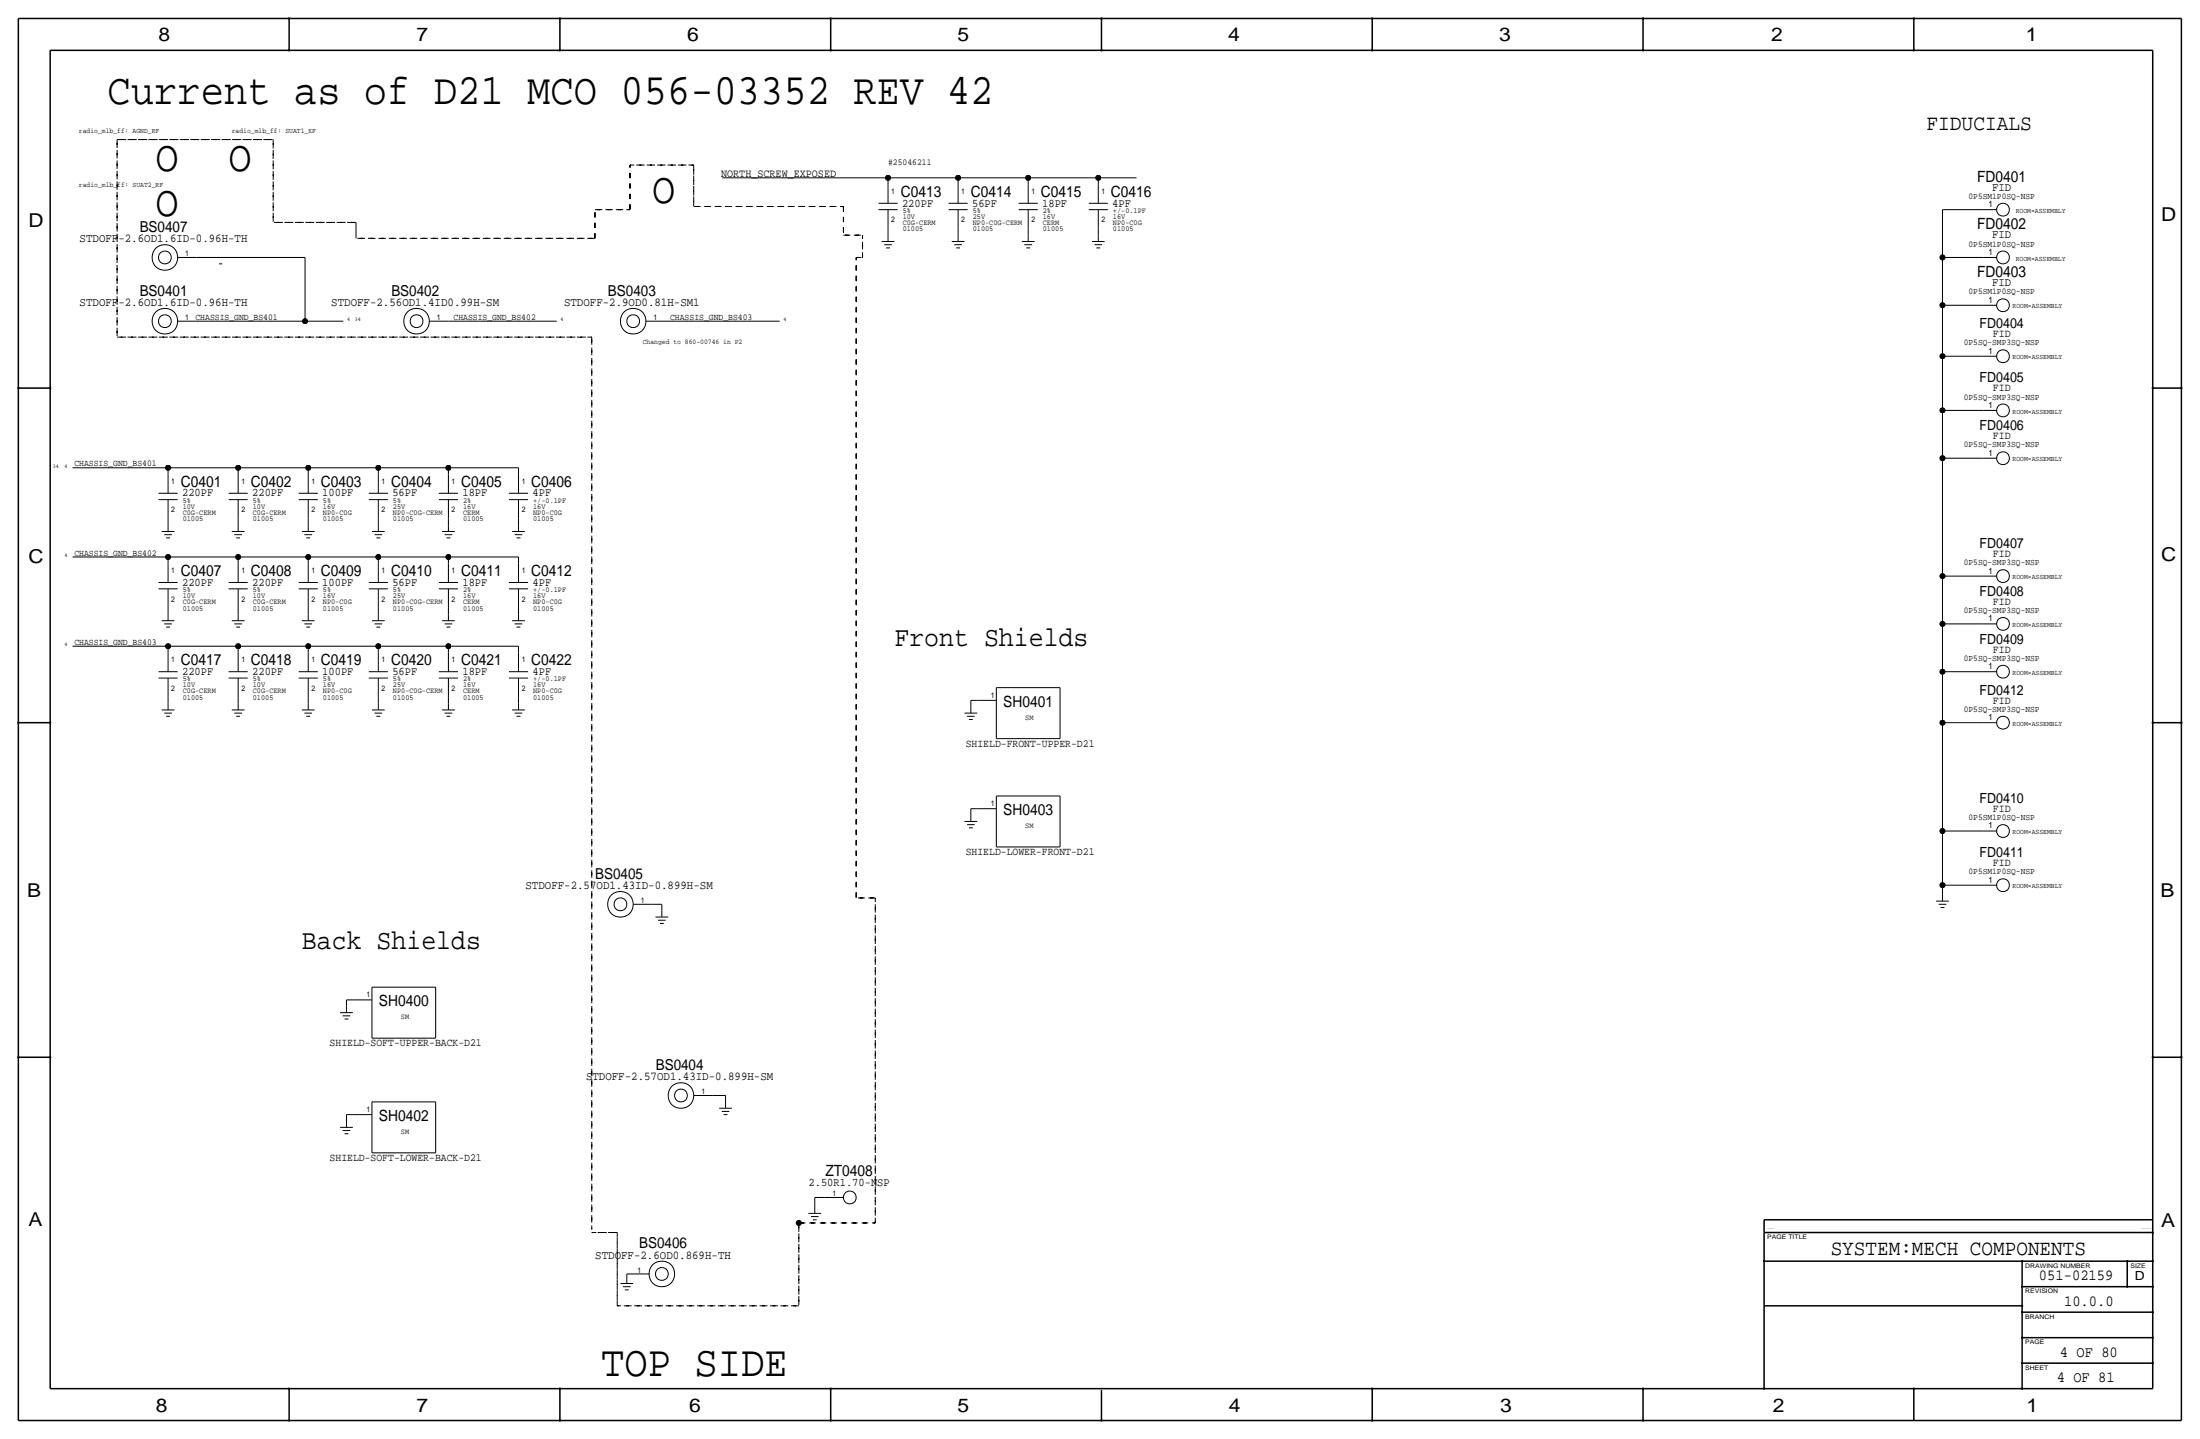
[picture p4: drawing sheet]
<svg xmlns="http://www.w3.org/2000/svg" width="877mm" height="574mm" viewBox="0 0 877 574" stroke-linecap="round" stroke-linejoin="round" font-family="sans-serif">
<g fill="none" stroke="#000" stroke-width=".4">
<path d="M288 70.9h66zM354 70.9v2.5zM354 73.4v7.6zM354 70.9h28zM382 70.9h27.9zM382 70.9v2.5zM382 73.4v7.6zM409.9 70.9v2.5zM409.9 73.4v7.6zM409.9 70.9h27.9zM437.8 70.9h15.3zM437.8 70.9v2.5z"/>
<path d="M437.8 73.4v7.6zM141.9 88.6v6.4zM350.2 81h7.6zM350.2 83.6h7.6zM351.5 96.3h5.1zM352.5 97.5h3zM353.3 98.8h1.5zM354 91.2v2.5zM354 83.6v7.6zM354 93.7v2.6zM378.2 81h7.6zM378.2 83.6h7.6z"/>
<path d="M379.4 96.3h5.1zM380.4 97.5h3.1zM381.2 98.8h1.5zM382 91.2v2.5zM382 93.7v2.6zM382 83.6v7.6zM406.1 83.6h7.6zM406.1 81h7.6zM407.4 96.3h5zM408.4 97.5h3zM409.1 98.8h1.6zM409.9 91.2v2.5z"/>
<path d="M409.9 83.6v7.6zM409.9 93.7v2.6zM434 83.6h7.7zM434 81h7.7zM435.3 96.3h5.1zM436.3 97.5h3.1zM437.1 98.8h1.5zM437.8 91.2v2.5zM437.8 93.7v2.6zM437.8 83.6v7.6zM774.4 83.6v19zM774.4 83.6h16.5z"/>
<path d="M790.9 83.6h5.1zM70.8 102.6h7.6zM78.4 102.6h43.2zM87.3 105.2h1.3zM121.6 102.6v25.4zM774.4 102.6v19.1zM774.4 102.6h16.5zM790.9 102.6h5.1zM70.8 128h7.6zM78.4 128h43.2zM121.6 128h15.3zM171.1 128h7.7z"/>
<path d="M178.8 128h43.1zM257.5 128h7.6zM265.1 128h45.7zM774.4 121.7v20.3zM774.4 121.7h16.5zM790.9 121.7h5.1zM774.4 142v21.6zM774.4 142h16.5zM790.9 142h5.1zM774.4 163.6v19zM774.4 163.6h16.5zM790.9 163.6h5.1z"/>
<path d="M28.9 186.4h38.1zM63.2 199.1h7.6zM63.2 196.6h7.6zM67 186.4h27.9zM67 186.4v2.6zM67 189v7.6zM67 199.1v7.7zM91.1 196.6h7.7zM91.1 199.1h7.7zM94.9 186.4h28zM94.9 186.4v2.6zM94.9 189v7.6z"/>
<path d="M94.9 199.1v7.7zM119.1 199.1h7.6zM119.1 196.6h7.6zM122.9 186.4h27.9zM122.9 186.4v2.6zM122.9 189v7.6zM122.9 199.1v7.7zM147 196.6h7.6zM147 199.1h7.6zM150.8 186.4h28zM150.8 186.4v2.6zM150.8 189v7.6z"/>
<path d="M150.8 199.1v7.7zM175 196.6h7.6zM175 199.1h7.6zM178.8 186.4h27.9zM178.8 186.4v2.6zM178.8 189v7.6zM178.8 199.1v7.7zM202.9 196.6h7.6zM202.9 199.1h7.6zM206.7 186.4v2.6zM206.7 189v7.6zM206.7 199.1v7.7z"/>
<path d="M774.4 182.6v47zM774.4 182.6h16.5zM790.9 182.6h5.1zM64.5 211.8h5zM65.5 213.1h3zM66.2 214.4h1.6zM67 206.8v2.5zM67 209.3v2.5zM92.4 211.8h5.1zM93.4 213.1h3.1zM94.2 214.4h1.5zM94.9 206.8v2.5z"/>
<path d="M94.9 209.3v2.5zM120.3 211.8h5.1zM121.4 213.1h3zM122.1 214.4h1.5zM122.9 206.8v2.5zM122.9 209.3v2.5zM148.3 211.8h5.1zM149.3 213.1h3zM150.1 214.4h1.5zM150.8 206.8v2.5zM150.8 209.3v2.5zM176.2 211.8h5.1z"/>
<path d="M177.2 213.1h3.1zM178 214.4h1.5zM178.8 206.8v2.5zM178.8 209.3v2.5zM204.2 211.8h5zM205.2 213.1h3zM205.9 214.4h1.6zM206.7 206.8v2.5zM206.7 209.3v2.5zM28.9 222h38.1zM63.2 234.7h7.6zM63.2 232.2h7.6z"/>
<path d="M67 222h27.9zM67 222v2.5zM67 224.5v7.7zM67 234.7v7.6zM91.1 232.2h7.7zM91.1 234.7h7.7zM94.9 222h28zM94.9 222v2.5zM94.9 224.5v7.7zM94.9 234.7v7.6zM119.1 234.7h7.6zM119.1 232.2h7.6z"/>
<path d="M122.9 222h27.9zM122.9 222v2.5zM122.9 224.5v7.7zM122.9 234.7v7.6zM147 232.2h7.6zM147 234.7h7.6zM150.8 222h28zM150.8 222v2.5zM150.8 224.5v7.7zM150.8 234.7v7.6zM175 232.2h7.6zM175 234.7h7.6z"/>
<path d="M178.8 222h27.9zM178.8 222v2.5zM178.8 224.5v7.7zM178.8 234.7v7.6zM202.9 232.2h7.6zM202.9 234.7h7.6zM206.7 222v2.5zM206.7 224.5v7.7zM206.7 234.7v7.6zM774.4 229.6v19.1zM774.4 229.6h16.5zM790.9 229.6h5.1z"/>
<path d="M28.9 257.6h38.1zM64.5 247.4h5zM65.5 248.7h3zM66.2 249.9h1.6zM67 242.3v2.6zM67 257.6h27.9zM67 257.6v2.5zM67 244.9v2.5zM92.4 247.4h5.1zM93.4 248.7h3.1zM94.2 249.9h1.5zM94.9 242.3v2.6z"/>
<path d="M94.9 257.6h28zM94.9 257.6v2.5zM94.9 244.9v2.5zM120.3 247.4h5.1zM121.4 248.7h3zM122.1 249.9h1.5zM122.9 242.3v2.6zM122.9 257.6h27.9zM122.9 257.6v2.5zM122.9 244.9v2.5zM148.3 247.4h5.1zM149.3 248.7h3z"/>
<path d="M150.1 249.9h1.5zM150.8 242.3v2.6zM150.8 257.6h28zM150.8 257.6v2.5zM150.8 244.9v2.5zM176.2 247.4h5.1zM177.2 248.7h3.1zM178 249.9h1.5zM178.8 257.6h27.9zM178.8 242.3v2.6zM178.8 257.6v2.5zM178.8 244.9v2.5z"/>
<path d="M204.2 247.4h5zM205.2 248.7h3zM205.9 249.9h1.6zM206.7 242.3v2.6zM206.7 257.6v2.5zM206.7 244.9v2.5zM774.4 248.7v19zM774.4 248.7h16.5zM790.9 248.7h5.1zM63.2 270.3h7.6zM63.2 267.7h7.6zM67 277.9v2.5z"/>
<path d="M67 260.1v7.6zM67 270.3v7.6zM91.1 267.7h7.7zM91.1 270.3h7.7zM94.9 277.9v2.5zM94.9 260.1v7.6zM94.9 270.3v7.6zM119.1 270.3h7.6zM119.1 267.7h7.6zM122.9 277.9v2.5zM122.9 260.1v7.6zM122.9 270.3v7.6z"/>
<path d="M147 267.7h7.6zM147 270.3h7.6zM150.8 277.9v2.5zM150.8 260.1v7.6zM150.8 270.3v7.6zM175 267.7h7.6zM175 270.3h7.6zM178.8 277.9v2.5zM178.8 260.1v7.6zM178.8 270.3v7.6zM202.9 267.7h7.6zM202.9 270.3h7.6z"/>
<path d="M206.7 277.9v2.5zM206.7 260.1v7.6zM206.7 270.3v7.6zM387 279.1h2.6zM387 279.1v2.6zM389.6 279.1h7.6zM397.2 274.1h25.4zM397.2 274.1v20.3zM422.6 274.1v20.3zM774.4 267.7v20.3zM774.4 267.7h16.5zM790.9 267.7h5.1z"/>
<path d="M64.5 283h5zM65.5 284.2h3zM66.2 285.5h1.6zM67 280.4v2.6zM92.4 283h5.1zM93.4 284.2h3.1zM94.2 285.5h1.5zM94.9 280.4v2.6zM120.3 283h5.1zM121.4 284.2h3zM122.1 285.5h1.5zM122.9 280.4v2.6z"/>
<path d="M148.3 283h5.1zM149.3 284.2h3zM150.1 285.5h1.5zM150.8 280.4v2.6zM176.2 283h5.1zM177.2 284.2h3.1zM178 285.5h1.5zM178.8 280.4v2.6zM204.2 283h5zM205.2 284.2h3zM205.9 285.5h1.6zM206.7 280.4v2.6z"/>
<path d="M384.5 284.2h5.1zM385.5 285.5h3.1zM386.3 286.8h1.5zM387 281.7v2.5zM397.2 294.4h25.4zM774.4 288v43.2zM774.4 288h16.5zM790.9 288h5.1zM397.2 317.2h25.4zM397.2 317.2v20.4zM422.6 317.2v20.4zM384.5 327.4h5.1z"/>
<path d="M385.5 328.7h3.1zM386.3 329.9h1.5zM387 322.3v2.6zM387 322.3h2.6zM387 324.9v2.5zM389.6 322.3h7.6zM397.2 337.6h25.4zM774.4 331.2v21.6zM774.4 331.2h16.5zM790.9 331.2h5.1zM771.9 359.2h5zM774.4 352.8v3.8z"/>
<path d="M774.4 356.6v2.6zM774.4 352.8h16.5zM790.9 352.8h5.1zM252.4 360.4h7.6zM260 360.4h3.9zM261.3 365.5h5.1zM262.3 366.8h3.1zM263.1 368h1.5zM263.9 360.4v2.6zM263.9 363v2.5zM772.9 360.4h3zM773.6 361.7h1.6z"/>
<path d="M138.1 398.5h2.6zM138.1 398.5v2.6zM140.7 398.5h7.6zM148.3 393.4h25.4zM148.3 393.4v20.4zM173.7 393.4v20.4zM135.6 403.6h5.1zM136.6 404.9h3zM137.4 406.1h1.5zM138.1 401.1v2.5zM148.3 413.8h25.4zM148.3 439.2h25.4z"/>
<path d="M148.3 439.2v20.3zM173.7 439.2v20.3zM276.6 436.6h7.6zM284.2 436.6h5.1zM289.3 436.6v2.6zM289.3 439.2v2.5zM135.6 449.3h5.1zM136.6 450.6h3zM137.4 451.9h1.5zM138.1 444.2h2.6zM138.1 444.2v2.6zM138.1 446.8v2.5z"/>
<path d="M140.7 444.2h7.6zM148.3 459.5h25.4zM286.7 441.7h5.1zM287.7 443h3.1zM288.5 444.2h1.5zM324.8 477.3h3.8zM324.8 477.3v3.8zM328.6 477.3h7.6zM322.3 483.6h5.1zM323.3 484.9h3zM324.1 486.2h1.5zM324.8 481.1v2.5z"/>
<path d="M247.3 511.6h5.1zM248.4 512.8h3zM249.1 514.1h1.5zM249.9 507.7h1.3zM249.9 507.7v1.3zM249.9 509v2.6zM251.2 507.7h7.6z"/>
<circle cx="798.5" cy="83.6" r="2.56"/>
<circle cx="65.7" cy="102.6" r="2.56"/>
<circle cx="65.7" cy="102.7" r="5.1"/>
<circle cx="798.5" cy="102.6" r="2.56"/>
<circle cx="65.7" cy="128" r="2.56"/>
<circle cx="65.7" cy="128.1" r="5.1"/>
<circle cx="166.1" cy="128" r="2.56"/>
<circle cx="166.1" cy="128.1" r="5.1"/>
<circle cx="252.4" cy="128" r="2.56"/>
<circle cx="252.4" cy="128.1" r="5.1"/>
<circle cx="798.5" cy="121.7" r="2.56"/>
<circle cx="798.5" cy="142" r="2.56"/>
<circle cx="798.5" cy="163.6" r="2.56"/>
<circle cx="798.5" cy="182.6" r="2.56"/>
<circle cx="798.5" cy="229.6" r="2.56"/>
<circle cx="798.5" cy="248.7" r="2.56"/>
<circle cx="798.5" cy="267.7" r="2.56"/>
<circle cx="798.5" cy="288.1" r="2.56"/>
<circle cx="798.5" cy="331.2" r="2.56"/>
<circle cx="798.5" cy="352.8" r="2.56"/>
<circle cx="247.3" cy="360.4" r="2.56"/>
<circle cx="247.3" cy="360.5" r="5.1"/>
<circle cx="271.5" cy="436.6" r="2.56"/>
<circle cx="271.5" cy="436.7" r="5.1"/>
<circle cx="338.8" cy="477.3" r="2.56"/>
<circle cx="263.8" cy="507.8" r="2.56"/>
<circle cx="263.9" cy="507.8" r="5.1"/>
</g>
<g fill="none" stroke="#000" stroke-width=".4" stroke-dasharray="2.1" stroke-linecap="butt">
<path d="M46.7 55.6v78.8zM46.7 55.6h62.2zM108.9 55.6v33zM251.2 65.8h25.4zM251.2 65.8v17.8zM276.6 65.8v16.5zM108.9 88.6h33zM141.9 95h95.3zM237.2 83.6v11.4zM237.2 83.6h14zM276.6 82.3h59.6zM336.2 82.3v11.4z"/>
<path d="M336.2 93.7h7.7zM343.9 93.7v8.9zM341.3 102.6h2.6zM341.3 102.6v255.3zM46.7 134.4h189.2zM235.9 134.4v355.6zM341.3 357.9h7.6zM348.9 357.9v129.5zM235.9 491.2h10.2zM246.1 491.2v29.2zM317.2 487.4h1.3zM318.5 487.4h30.4z"/>
<path d="M318.5 487.4v33zM246.1 520.4h72.4z"/>
</g>
<g fill="none" stroke="#000" stroke-width=".6" stroke-linecap="butt">
<path d="M7.3 7.4v558.8zM7.3 7.4h862.3zM115.3 7.4v12.7zM223.2 7.4v12.7zM331.2 7.4v12.7zM439.1 7.4v12.7zM547.1 7.4v12.7zM655 7.4v12.7zM763 7.4v12.7zM869.6 7.4v558.8zM20 20.1v533.4zM20 20.1h838.2z"/>
<path d="M858.2 20.1v533.4zM7.3 154.7h12.7zM858.2 154.7h11.4zM7.3 288h12.7zM858.2 288h11.4zM7.3 421.4h12.7zM858.2 421.4h11.4zM703.3 491.2h154.9zM703.3 486.2h154.9zM703.3 486.2v5zM703.3 491.2v62.3zM703.3 502.7h154.9z"/>
<path d="M806.1 502.7v50.8zM806.1 512.8h52.1zM848.1 502.7v10.1zM703.3 520.4h102.8zM806.1 533.1h52.1zM806.1 523h52.1zM20 553.5h838.2zM115.3 553.5v12.7zM223.2 553.5v12.7zM331.2 553.5v12.7zM439.1 554v12.2zM547.1 553.5v12.7z"/>
<path d="M655 553.5v12.7zM763 553.5v12.7zM806.1 543.3h52.1zM7.3 566.2h862.3z"/>
</g>
<g fill="#000" stroke="#000" stroke-width=".4">
<path d="M115.1 7.2h.4v.3h-.4zM115.1 19.9h.4v.3h-.4zM223 7.2h.4v.3h-.4zM223 19.9h.4v.3h-.4zM331 19.9h.4v.3h-.4zM331 7.2h.4v.3h-.4zM438.9 7.2h.4v.3h-.4zM438.9 19.9h.4v.3h-.4zM546.9 7.2h.4v.3h-.4zM546.9 19.9h.4v.3h-.4zM654.8 19.9h.4v.3h-.4zM654.8 7.2h.4v.3h-.4z"/>
<path d="M762.8 19.9h.4v.3h-.4zM762.8 7.2h.4v.3h-.4zM7.1 154.5h.4v.4h-.4zM19.8 154.5h.4v.4h-.4zM858 154.5h.4v.4h-.4zM869.5 154.5h.3v.4h-.3zM7.1 287.9h.4v.3h-.4zM19.8 287.9h.4v.3h-.4zM858 287.9h.4v.3h-.4zM869.5 287.9h.3v.3h-.3zM7.1 421.2h.4v.4h-.4zM19.8 421.2h.4v.4h-.4z"/>
<path d="M858 421.2h.4v.4h-.4zM869.5 421.2h.3v.4h-.3zM858 491.1h.4v.3h-.4zM703.1 502.5h.4v.3h-.4zM806 502.5h.3v.3h-.3zM806 512.7h.3v.3h-.3zM847.9 512.7h.3v.3h-.3zM847.9 502.5h.3v.3h-.3zM858 502.5h.4v.3h-.4zM858 512.7h.4v.3h-.4zM806 520.3h.3v.3h-.3zM806 522.8h.3v.4h-.3z"/>
<path d="M806 533h.3v.3h-.3zM858 522.8h.4v.4h-.4zM858 533h.4v.3h-.4zM115.1 553.3h.4v.3h-.4zM223 553.3h.4v.3h-.4zM331 553.3h.4v.3h-.4zM546.9 553.3h.4v.3h-.4zM654.8 553.3h.4v.3h-.4zM703.1 553.3h.4v.3h-.4zM762.8 553.3h.4v.3h-.4zM806 543.1h.3v.4h-.3zM806 553.3h.3v.3h-.3z"/>
<path d="M858 543.1h.4v.4h-.4zM115.1 566h.4v.3h-.4zM223 566h.4v.3h-.4zM331 566h.4v.3h-.4zM438.9 566h.4v.3h-.4zM546.9 566h.4v.3h-.4zM654.8 566h.4v.3h-.4z"/>
<circle cx="354" cy="70.9" r="1.02"/>
<circle cx="382" cy="70.9" r="1.02"/>
<circle cx="409.9" cy="70.9" r="1.02"/>
<circle cx="437.8" cy="70.9" r="1.02"/>
<circle cx="774.4" cy="102.6" r="1.02"/>
<circle cx="121.6" cy="128" r="1.02"/>
<circle cx="774.4" cy="121.7" r="1.02"/>
<circle cx="774.4" cy="142" r="1.02"/>
<circle cx="774.4" cy="163.6" r="1.02"/>
<circle cx="67" cy="186.4" r="1.02"/>
<circle cx="94.9" cy="186.4" r="1.02"/>
<circle cx="122.9" cy="186.4" r="1.02"/>
<circle cx="150.8" cy="186.4" r="1.02"/>
<circle cx="178.8" cy="186.4" r="1.02"/>
<circle cx="774.4" cy="182.6" r="1.02"/>
<circle cx="67" cy="222" r="1.02"/>
<circle cx="94.9" cy="222" r="1.02"/>
<circle cx="122.9" cy="222" r="1.02"/>
<circle cx="150.8" cy="222" r="1.02"/>
<circle cx="178.8" cy="222" r="1.02"/>
<circle cx="774.4" cy="229.6" r="1.02"/>
<circle cx="67" cy="257.6" r="1.02"/>
<circle cx="94.9" cy="257.6" r="1.02"/>
<circle cx="122.9" cy="257.6" r="1.02"/>
<circle cx="150.8" cy="257.6" r="1.02"/>
<circle cx="178.8" cy="257.6" r="1.02"/>
<circle cx="774.4" cy="248.7" r="1.02"/>
<circle cx="774.4" cy="267.7" r="1.02"/>
<circle cx="774.4" cy="288" r="1.02"/>
<circle cx="774.4" cy="331.2" r="1.02"/>
<circle cx="774.4" cy="352.8" r="1.02"/>
<circle cx="318.5" cy="487.4" r="1.02"/>
</g>
<g font-size="17.4">
<text x="42.9" y="41.6">Current as of D21 MCO 056-03352 REV 42</text>
<text x="61.9" y="68.3">O</text>
<text x="91.1" y="68.3">O</text>
<text x="260" y="81">O</text>
<text x="61.9" y="86.1">O</text>
<text x="239.7" y="548.4">TOP SIDE</text>
</g>
<g font-size="11.1">
<text x="356.6" y="257.5">Front Shields</text>
<text x="120.3" y="378.2">Back Shields</text>
</g>
<text font-size="8.7" x="768" y="51.8">FIDUCIALS</text>
<text font-size="8.6" x="729.8" y="500.1">SYSTEM:MECH COMPONENTS</text>
<g font-size="7.6">
<text x="63.2" y="16.5">8</text>
<text x="166.1" y="16.5">7</text>
<text x="274" y="16.5">6</text>
<text x="381.7" y="16.5">5</text>
<text x="489.7" y="16.5">4</text>
<text x="597.6" y="16.5">3</text>
<text x="706.1" y="16.5">2</text>
<text x="807.7" y="16.5">1</text>
<text x="861.5" y="88.1">D</text>
<text x="11.4" y="90.4">D</text>
<text x="11.4" y="224.3">C</text>
<text x="861.5" y="223.8">C</text>
<text x="10.8" y="357.6">B</text>
<text x="861.3" y="357.4">B</text>
<text x="11.3" y="488.4">A</text>
<text x="861.5" y="489.2">A</text>
<text x="62.2" y="562.6">8</text>
<text x="166" y="562.6">7</text>
<text x="274.8" y="562.6">6</text>
<text x="381.7" y="562.6">5</text>
<text x="489.9" y="562.6">4</text>
<text x="598.1" y="562.6">3</text>
<text x="706.8" y="562.6">2</text>
<text x="807.9" y="562.6">1</text>
</g>
<g font-size="6.2">
<text x="788.2" y="72.4">FD0401</text>
<text x="359.1" y="78.5">C0413</text>
<text x="387" y="78.5">C0414</text>
<text x="415" y="78.5">C0415</text>
<text x="442.9" y="78.5">C0416</text>
<text x="788.2" y="91.4">FD0402</text>
<text x="788.2" y="110.5">FD0403</text>
<text x="72.1" y="194">C0401</text>
<text x="100" y="194">C0402</text>
<text x="128" y="194">C0403</text>
<text x="155.9" y="194">C0404</text>
<text x="183.8" y="194">C0405</text>
<text x="211.8" y="194">C0406</text>
<text x="72.1" y="229.6">C0407</text>
<text x="100" y="229.6">C0408</text>
<text x="128" y="229.6">C0409</text>
<text x="155.9" y="229.6">C0410</text>
<text x="183.8" y="229.6">C0411</text>
<text x="211.8" y="229.6">C0412</text>
<text x="72.1" y="265.2">C0417</text>
<text x="100" y="265.2">C0418</text>
<text x="128" y="265.2">C0419</text>
<text x="155.9" y="265.2">C0420</text>
<text x="183.8" y="265.2">C0421</text>
<text x="211.8" y="265.2">C0422</text>
<text x="400" y="281.7">SH0401</text>
<text x="400" y="324.9">SH0403</text>
<text x="151" y="401.1">SH0400</text>
<text x="151" y="446.8">SH0402</text>
<text x="329" y="468.9">ZT0408</text>
<text x="812.9" y="510.3">051-02159</text>
<text x="822.9" y="520.4">10.0.0</text>
<text x="821.2" y="540.8">4 OF 80</text>
<text x="820" y="550.9">4 OF 81</text>
</g>
<g font-size="6">
<text x="55.7" y="92.4">BS0407</text>
<text x="55.7" y="117.8">BS0401</text>
<text x="156" y="117.8">BS0402</text>
<text x="242.4" y="117.8">BS0403</text>
<text x="237.3" y="350.3">BS0405</text>
<text x="261.4" y="426.5">BS0404</text>
<text x="254.8" y="497.6">BS0406</text>
</g>
<g font-size="5.6">
<text x="789.2" y="130.8">FD0404</text>
<text x="789.2" y="152.4">FD0405</text>
<text x="789.2" y="171.4">FD0406</text>
<text x="789.2" y="218.4">FD0407</text>
<text x="789.2" y="237.5">FD0408</text>
<text x="789.2" y="256.5">FD0409</text>
<text x="789.2" y="276.9">FD0412</text>
<text x="789.2" y="320">FD0410</text>
<text x="789.2" y="341.6">FD0411</text>
</g>
<text font-size="5" x="851.1" y="510.3">D</text>
<g font-size="4.8">
<text x="31.8" y="96.5">STDOFF-2.6OD1.6ID-0.96H-TH</text>
<text x="31.8" y="121.9">STDOFF-2.6OD1.6ID-0.96H-TH</text>
<text x="132.1" y="121.9">STDOFF-2.56OD1.4ID0.99H-SM</text>
<text x="224.9" y="121.9">STDOFF-2.9OD0.81H-SM1</text>
<text x="209.5" y="354.3">STDOFF-2.57OD1.43ID-0.899H-SM</text>
<text x="233.6" y="430.5">STDOFF-2.57OD1.43ID-0.899H-SM</text>
<text x="237.3" y="501.6">STDOFF-2.6OD0.869H-TH</text>
</g>
<g font-size="4.7">
<text x="794.2" y="75.9">FID</text>
<text x="359.6" y="82.3">220PF</text>
<text x="387.6" y="82.3">56PF</text>
<text x="415.5" y="82.3">18PF</text>
<text x="443.4" y="82.3">4PF</text>
<text x="794.2" y="95">FID</text>
<text x="794.2" y="114">FID</text>
<text x="72.6" y="197.9">220PF</text>
<text x="100.5" y="197.9">220PF</text>
<text x="128.5" y="197.9">100PF</text>
<text x="156.4" y="197.9">56PF</text>
<text x="184.4" y="197.9">18PF</text>
<text x="212.3" y="197.9">4PF</text>
<text x="72.6" y="233.4">220PF</text>
<text x="100.5" y="233.4">220PF</text>
<text x="128.5" y="233.4">100PF</text>
<text x="156.4" y="233.4">56PF</text>
<text x="184.4" y="233.4">18PF</text>
<text x="212.3" y="233.4">4PF</text>
<text x="72.6" y="269">220PF</text>
<text x="100.5" y="269">220PF</text>
<text x="128.5" y="269">100PF</text>
<text x="156.4" y="269">56PF</text>
<text x="184.4" y="269">18PF</text>
<text x="212.3" y="269">4PF</text>
<text x="322.3" y="472.7">2.50R1.70-NSP</text>
</g>
<text font-size="4.5" x="287.5" y="70.4">NORTH_SCREW_EXPOSED</text>
<g font-size="4.4">
<text x="794.5" y="134.4">FID</text>
<text x="794.5" y="156">FID</text>
<text x="794.5" y="175">FID</text>
<text x="794.5" y="222">FID</text>
<text x="794.5" y="241">FID</text>
<text x="794.5" y="260.1">FID</text>
<text x="794.5" y="280.4">FID</text>
<text x="385" y="297.7">SHIELD-FRONT-UPPER-D21</text>
<text x="794.5" y="323.6">FID</text>
<text x="385" y="340.9">SHIELD-LOWER-FRONT-D21</text>
<text x="794.5" y="345.2">FID</text>
<text x="131.4" y="417.1">SHIELD-SOFT-UPPER-BACK-D21</text>
<text x="131.4" y="462.8">SHIELD-SOFT-LOWER-BACK-D21</text>
</g>
<g font-size="3.6">
<text x="354" y="65.8">#25046211</text>
<text x="77.9" y="127.5">CHASSIS_GND_BS401</text>
<text x="180.8" y="127.5">CHASSIS_GND_BS402</text>
<text x="267.2" y="127.5">CHASSIS_GND_BS403</text>
<text x="29.7" y="185.9">CHASSIS_GND_BS401</text>
<text x="29.7" y="221.5">CHASSIS_GND_BS402</text>
<text x="29.7" y="257">CHASSIS_GND_BS403</text>
</g>
<g font-size="3.5">
<text x="784.8" y="79.2">0P5SM1P0SQ-NSP</text>
<text x="792.7" y="82.5">1</text>
<text x="784.8" y="98.3">0P5SM1P0SQ-NSP</text>
<text x="792.7" y="101.6">1</text>
<text x="784.8" y="117.3">0P5SM1P0SQ-NSP</text>
<text x="792.7" y="120.6">1</text>
<text x="782.9" y="137.7">0P5SQ-SMP3SQ-NSP</text>
<text x="792.7" y="141">1</text>
<text x="782.9" y="159.2">0P5SQ-SMP3SQ-NSP</text>
<text x="792.7" y="162.6">1</text>
<text x="782.9" y="178.3">0P5SQ-SMP3SQ-NSP</text>
<text x="792.7" y="181.6">1</text>
<text x="782.9" y="225.3">0P5SQ-SMP3SQ-NSP</text>
<text x="792.7" y="228.6">1</text>
<text x="782.9" y="244.3">0P5SQ-SMP3SQ-NSP</text>
<text x="792.7" y="247.6">1</text>
<text x="782.9" y="263.4">0P5SQ-SMP3SQ-NSP</text>
<text x="792.7" y="266.7">1</text>
<text x="782.9" y="283.7">0P5SQ-SMP3SQ-NSP</text>
<text x="792.7" y="287">1</text>
<text x="784.8" y="326.9">0P5SM1P0SQ-NSP</text>
<text x="792.7" y="330.2">1</text>
<text x="784.8" y="348.5">0P5SM1P0SQ-NSP</text>
<text x="792.7" y="351.8">1</text>
</g>
<g font-size="3.1">
<text x="355.3" y="77.2">1</text>
<text x="383.2" y="77.2">1</text>
<text x="411.2" y="77.2">1</text>
<text x="439.1" y="77.2">1</text>
<text x="355.3" y="88.6">2</text>
<text x="359.9" y="87.1">10V</text>
<text x="359.9" y="84.8">5%</text>
<text x="359.9" y="89.7">C0G-CERM</text>
<text x="383.2" y="88.6">2</text>
<text x="387.8" y="87.1">25V</text>
<text x="387.8" y="84.8">5%</text>
<text x="387.8" y="89.7">NP0-C0G-CERM</text>
<text x="411.2" y="88.6">2</text>
<text x="415.7" y="89.7">CERM</text>
<text x="415.7" y="84.8">2%</text>
<text x="415.7" y="87.1">16V</text>
<text x="439.1" y="88.6">2</text>
<text x="443.7" y="89.7">NP0-C0G</text>
<text x="443.7" y="87.1">16V</text>
<text x="443.7" y="84.8">+/-0.1PF</text>
<text x="359.9" y="92.2">01005</text>
<text x="387.8" y="92.2">01005</text>
<text x="415.7" y="92.2">01005</text>
<text x="443.7" y="92.2">01005</text>
<text x="73.9" y="102.1">1</text>
<text x="73.9" y="127.5">1</text>
<text x="174.2" y="127.5">1</text>
<text x="260.6" y="127.5">1</text>
<text x="68.3" y="192.8">1</text>
<text x="96.2" y="192.8">1</text>
<text x="124.2" y="192.8">1</text>
<text x="152.1" y="192.8">1</text>
<text x="180" y="192.8">1</text>
<text x="208" y="192.8">1</text>
<text x="72.8" y="200.4">5%</text>
<text x="72.8" y="202.7">10V</text>
<text x="100.8" y="200.4">5%</text>
<text x="100.8" y="202.7">10V</text>
<text x="128.7" y="202.7">16V</text>
<text x="128.7" y="200.4">5%</text>
<text x="156.7" y="202.7">25V</text>
<text x="156.7" y="200.4">5%</text>
<text x="184.6" y="200.4">2%</text>
<text x="184.6" y="202.7">16V</text>
<text x="212.5" y="202.7">16V</text>
<text x="212.5" y="200.4">+/-0.1PF</text>
<text x="68.3" y="204.2">2</text>
<text x="72.8" y="207.8">01005</text>
<text x="72.8" y="205.2">C0G-CERM</text>
<text x="96.2" y="204.2">2</text>
<text x="100.8" y="205.2">C0G-CERM</text>
<text x="100.8" y="207.8">01005</text>
<text x="124.2" y="204.2">2</text>
<text x="128.7" y="207.8">01005</text>
<text x="128.7" y="205.2">NP0-C0G</text>
<text x="152.1" y="204.2">2</text>
<text x="156.7" y="207.8">01005</text>
<text x="156.7" y="205.2">NP0-C0G-CERM</text>
<text x="180" y="204.2">2</text>
<text x="184.6" y="205.2">CERM</text>
<text x="184.6" y="207.8">01005</text>
<text x="208" y="204.2">2</text>
<text x="212.5" y="207.8">01005</text>
<text x="212.5" y="205.2">NP0-C0G</text>
<text x="68.3" y="228.3">1</text>
<text x="96.2" y="228.3">1</text>
<text x="124.2" y="228.3">1</text>
<text x="152.1" y="228.3">1</text>
<text x="180" y="228.3">1</text>
<text x="208" y="228.3">1</text>
<text x="68.3" y="239.8">2</text>
<text x="72.8" y="238.3">10V</text>
<text x="72.8" y="236">5%</text>
<text x="96.2" y="239.8">2</text>
<text x="100.8" y="238.3">10V</text>
<text x="100.8" y="236">5%</text>
<text x="124.2" y="239.8">2</text>
<text x="128.7" y="236">5%</text>
<text x="128.7" y="238.3">16V</text>
<text x="152.1" y="239.8">2</text>
<text x="156.7" y="238.3">25V</text>
<text x="156.7" y="236">5%</text>
<text x="180" y="239.8">2</text>
<text x="184.6" y="238.3">16V</text>
<text x="184.6" y="236">2%</text>
<text x="208" y="239.8">2</text>
<text x="212.5" y="238.3">16V</text>
<text x="212.5" y="236">+/-0.1PF</text>
<text x="72.8" y="240.8">C0G-CERM</text>
<text x="72.8" y="243.3">01005</text>
<text x="100.8" y="240.8">C0G-CERM</text>
<text x="100.8" y="243.3">01005</text>
<text x="128.7" y="240.8">NP0-C0G</text>
<text x="128.7" y="243.3">01005</text>
<text x="156.7" y="240.8">NP0-C0G-CERM</text>
<text x="156.7" y="243.3">01005</text>
<text x="184.6" y="243.3">01005</text>
<text x="184.6" y="240.8">CERM</text>
<text x="212.5" y="243.3">01005</text>
<text x="212.5" y="240.8">NP0-C0G</text>
<text x="68.3" y="263.9">1</text>
<text x="96.2" y="263.9">1</text>
<text x="124.2" y="263.9">1</text>
<text x="152.1" y="263.9">1</text>
<text x="180" y="263.9">1</text>
<text x="208" y="263.9">1</text>
<text x="68.3" y="275.3">2</text>
<text x="72.8" y="271.5">5%</text>
<text x="72.8" y="273.8">10V</text>
<text x="96.2" y="275.3">2</text>
<text x="100.8" y="273.8">10V</text>
<text x="100.8" y="271.5">5%</text>
<text x="124.2" y="275.3">2</text>
<text x="128.7" y="273.8">16V</text>
<text x="128.7" y="271.5">5%</text>
<text x="152.1" y="275.3">2</text>
<text x="156.7" y="273.8">25V</text>
<text x="156.7" y="271.5">5%</text>
<text x="180" y="275.3">2</text>
<text x="184.6" y="273.8">16V</text>
<text x="184.6" y="271.5">2%</text>
<text x="208" y="275.3">2</text>
<text x="212.5" y="271.5">+/-0.1PF</text>
<text x="212.5" y="273.8">16V</text>
<text x="72.8" y="276.4">C0G-CERM</text>
<text x="72.8" y="278.9">01005</text>
<text x="100.8" y="276.4">C0G-CERM</text>
<text x="100.8" y="278.9">01005</text>
<text x="128.7" y="278.9">01005</text>
<text x="128.7" y="276.4">NP0-C0G</text>
<text x="156.7" y="278.9">01005</text>
<text x="156.7" y="276.4">NP0-C0G-CERM</text>
<text x="184.6" y="278.9">01005</text>
<text x="184.6" y="276.4">CERM</text>
<text x="212.5" y="276.4">NP0-C0G</text>
<text x="212.5" y="278.9">01005</text>
<text x="395" y="278.2">1</text>
<text x="408.8" y="286.8">SM</text>
<text x="395" y="321.4">1</text>
<text x="408.8" y="329.9">SM</text>
<text x="255.5" y="359.9">1</text>
<text x="146.1" y="397.6">1</text>
<text x="159.8" y="406.1">SM</text>
<text x="279.6" y="436.1">1</text>
<text x="146.1" y="443.3">1</text>
<text x="159.8" y="451.9">SM</text>
<text x="331.9" y="476.5">1</text>
<text x="254.2" y="507.2">1</text>
</g>
<g font-size="2.9">
<text x="31.4" y="53.1">radio_mlb_ff: AGND_RF</text>
<text x="92.4" y="53.1">radio_mlb_ff: SUAT1_KF</text>
<text x="31.4" y="74.7">radio_mlb_ff: SUAT2_RF</text>
<text x="803.6" y="84.8">ROOM=ASSEMBLY</text>
<text x="803.6" y="103.9">ROOM=ASSEMBLY</text>
<text x="802.3" y="122.9">ROOM=ASSEMBLY</text>
<text x="256.2" y="136.9">Changed to 860-00746 in P2</text>
<text x="802.3" y="143.3">ROOM=ASSEMBLY</text>
<text x="802.3" y="164.8">ROOM=ASSEMBLY</text>
<text x="802.3" y="183.9">ROOM=ASSEMBLY</text>
<text x="802.3" y="230.9">ROOM=ASSEMBLY</text>
<text x="802.3" y="249.9">ROOM=ASSEMBLY</text>
<text x="802.3" y="269">ROOM=ASSEMBLY</text>
<text x="802.3" y="289.3">ROOM=ASSEMBLY</text>
<text x="802.3" y="332.5">ROOM=ASSEMBLY</text>
<text x="802.3" y="354.1">ROOM=ASSEMBLY</text>
</g>
<g font-size="2.5">
<text x="704.5" y="493.8">PAGE TITLE</text>
<text x="807.4" y="505.2">DRAWING NUMBER</text>
<text x="849.3" y="505.2">SIZE</text>
<text x="807.4" y="515.4">REVISION</text>
<text x="807.4" y="525.5">BRANCH</text>
<text x="807.4" y="535.7">PAGE</text>
<text x="807.4" y="545.8">SHEET</text>
</g>
<g font-size="2.3">
<text x="138.4" y="128">4</text>
<text x="141.4" y="128">34</text>
<text x="223.5" y="128">4</text>
<text x="312.4" y="128">4</text>
<text x="21.1" y="186.4">34</text>
<text x="25.7" y="186.4">4</text>
<text x="25.7" y="222">4</text>
<text x="25.7" y="257.6">4</text>
</g>
<g font-size=".4">
<text x="704.5" y="490">SYNC_MASTER=sync</text>
<text x="853.9" y="490">SYNC_DATE=04/14/2017</text>
</g>
</svg>
